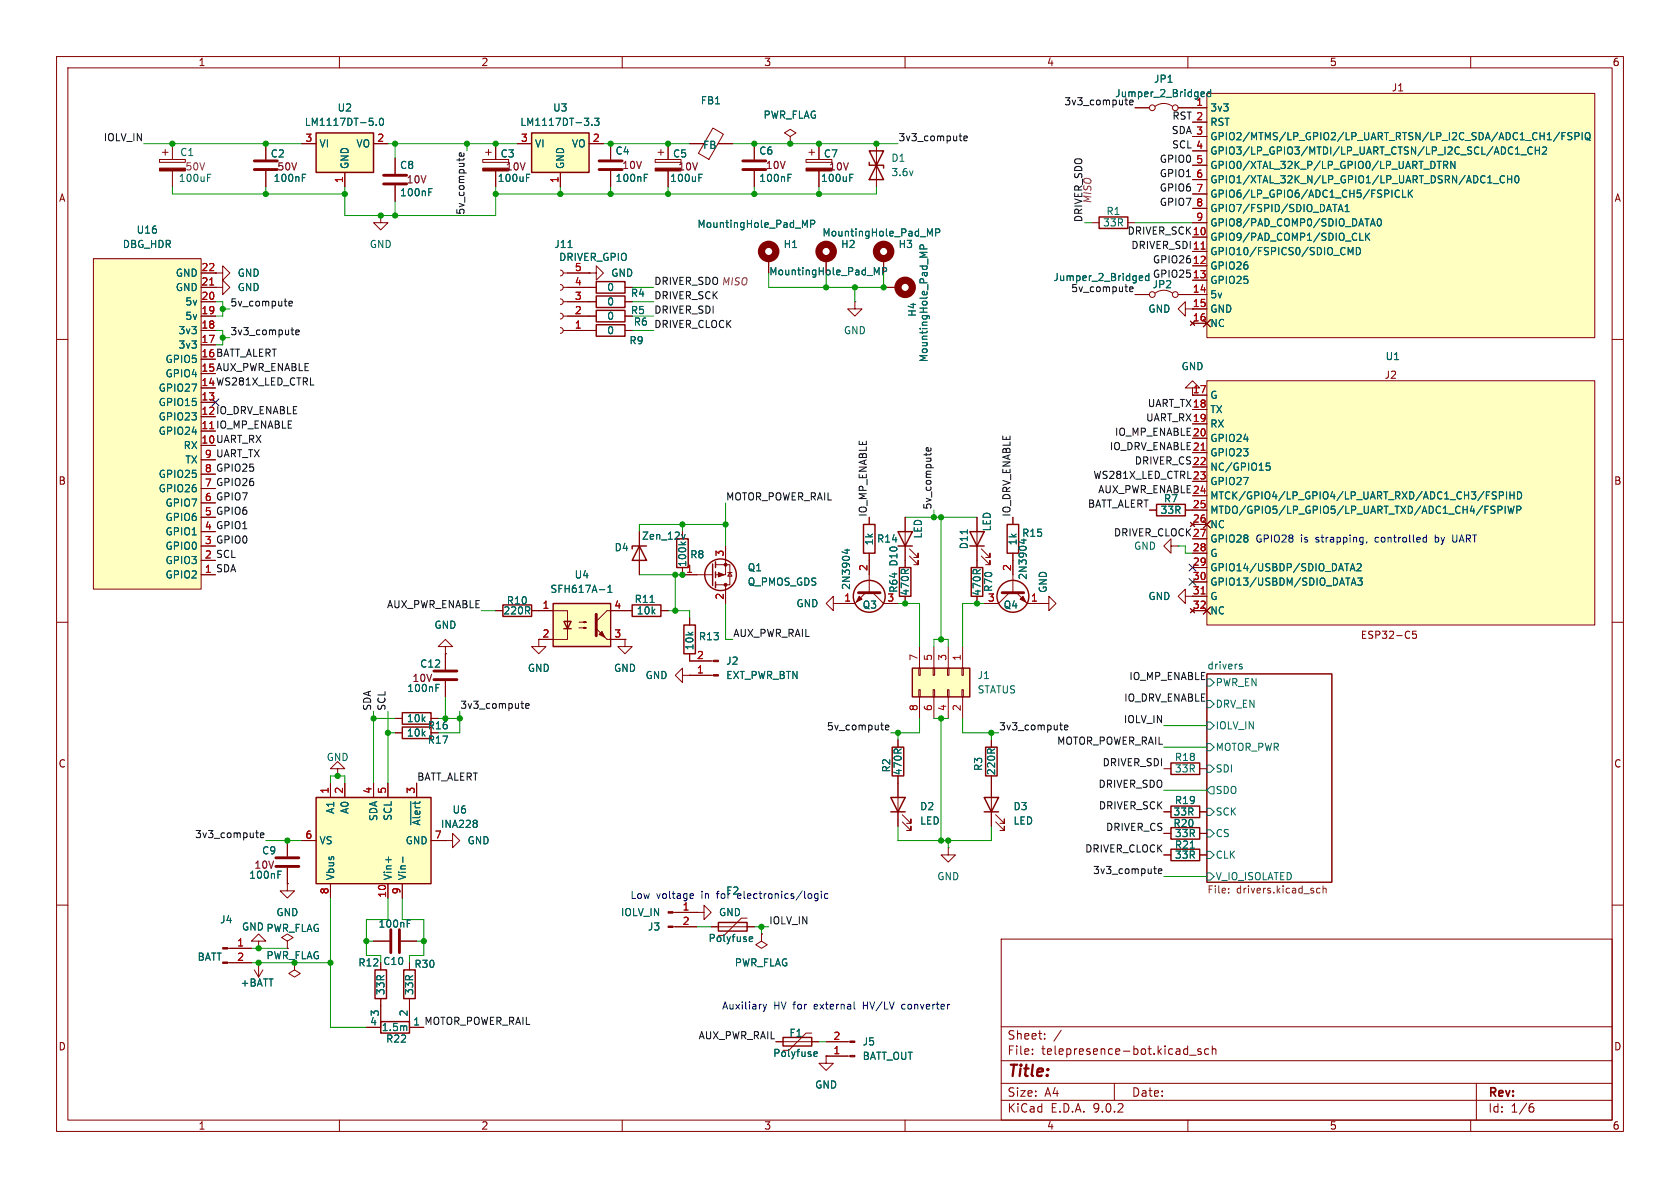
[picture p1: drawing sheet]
<svg xmlns="http://www.w3.org/2000/svg" width="297mm" height="210mm" viewBox="0 0 297 210" stroke-linecap="round" stroke-linejoin="round" font-family="sans-serif">
<g fill="none" stroke="#840000" stroke-width=".18">
<path d="M10 10h277v190h-277zM12 12h273v186h-273zM60 10v2M110 10v2M160 10v2M210 10v2M260 10v2M10 60h2M285 60h2M10 110h2M120.6 119.4v-1.3l-1.2 1.3 1.2 1.3v-1.3h1.3M121.9 119.4h.1"/>
<path d="M121.9 109.2v1.3M121.9 115.6v1.2M213.4 119.1h22.1v36.9h-22.1zM285 110h2M158.7 130.8v1.3M158.7 137.2v8.9M205.7 135.9h1.3M212.1 135.9h1.3M78.7 148.6h1.3v-1.3l1.3 1.3-1.3 1.3v-1.3M78.7 148.6h.1M159.5 145.3l1.5 1.5v-.7v.7h-.7M159.5 144l1.5 1.5v-.7v.7h-.7"/>
<path d="M205.7 147.3h1.3M205.7 143.5h1.3M205.7 151.1h1.3M212.1 147.3h1.3M212.1 143.5h1.3M212.1 151.1h1.3M10 160h2M119 163.8h4.2M119 161.3h4.2M123.2 161.3h1.3v-1.3l1.2 1.3-1.2 1.3v-1.3M123.2 161.3h.1M125.7 163.8h7.6"/>
<path d="M132.1 162.3h-1l-3.1 3.1h-1M134.6 165.1v1.3l1 .6-1 .6-1-.6 1-.6M134.6 165.1h.1M177 166h108v32h-108zM285 160h2M60 198v2M110 198v2M137.2 184.2h7.6M143.5 182.6h-1l-3.1 3.1h-1M160 198v2M177 194.5h108M177 191.5h108"/>
<path d="M177 187.5h108M177 181.5h108M182.5 186.3v.1M182.5 185.5v.1M184.7 183.6v.1M184.7 182.8v.1M187.6 182.1l-1.3 2M197 191.5v3M210 198v2M210.3 186.5h1.2M212.3 185.5l-.3-.1-.3 .2 .1 .2 .5 .2v.3h-.6M213.7 185.5l-.5-.1-.2 .3v.4l.1 .2h.6"/>
<path d="M214.3 185.5l.2-.1 .4 .1 .1 .9M214.3 184.9v1.5M260 198v2M261 191.5v6.5M270.6 195.7h.4l.2 .3-.1 .5-.5 .1M271 195.1l-.4 .1"/>
</g>
<g fill="none" stroke="#006464" stroke-width=".18">
<path d="M219.1 117.8l.5 .2v.2l-.4 .1M219.1 117.5h.5M213.4 123.8h.6l.6 .7-.6 .6h-.6zM213.4 120h.6l.6 .7-.6 .6h-.6zM213.4 131.4h.6l.6 .7-.6 .6h-.6zM213.4 127.6h.6l.6 .7-.6 .6h-.6zM213.4 135.3h.6l.6 .6-.6 .6h-.6zM214 139.1h.6v1.2h-.6l-.6-.6zM210.4 149.9h.8M213.4 146.7h.6l.6 .6-.6 .7h-.6zM213.4 142.9h.6l.6 .6-.6 .6h-.6zM213.4 150.5h.6l.6 .6-.6 .7h-.6z"/>
<path d="M213.4 154.3h.6l.6 .6-.6 .7h-.6zM132.5 166.3l.1 .1h.4M132.5 165.8l.1-.2h.3l.2 .2v.1l-.6 .1M143.9 186.6l.2 .2 .3-.1M143.9 186.1l.2-.2h.2l.2 .2v.1l-.6 .1"/>
</g>
<path d="M217.2 157.7v.2M217.2 157.1v.1M233.4 157.1l-.4-.1-.2 .3 .1 .5h.5M233.9 157.1l.2-.1 .3 .1v.8M233.9 156.6v1.3" fill="none" stroke="#725600" stroke-width=".18"/>
<path d="M120.9 110.5h2v5.1h-2zM157.7 132.1h2.1v5.1h-2.1zM207 134.9h5.1v2h-5.1zM157.5 141h2.5l-1.3 2.5zM157.5 143.5h2.5M207 146.3h5.1v2h-5.1zM207 142.5h5.1v2h-5.1zM207 150.1h5.1v2h-5.1zM127 163.1h5.1v1.5h-5.1zM138.4 183.4h5.1v1.5h-5.1z" fill="none" stroke="#840000" stroke-width=".25"/>
<g fill="#840000" stroke="#840000" stroke-width=".18">
<path d="M118.1 161.2h.9v.2h-.9z"/>
<path d="M118.1 163.7h.9v.3h-.9z"/>
</g>
<path d="M16.5 45.7h19.1v58.4h-19.1z" fill="#ffffc2"/>
<g fill="none" stroke="#840000" stroke-width=".18">
<path d="M16.5 45.7h19.1v58.4h-19.1zM35.6 48.3h2.5M35.6 50.8h2.5M35.6 53.3h2.5M35.6 55.9h2.5M35.6 58.4h2.5M35.6 61h2.5M35.6 71.1h2.5M35.6 81.3h2.5M35.6 83.8h2.5M35.6 86.4h2.5M35.6 88.9h2.5"/>
<path d="M35.6 91.4h2.5M35.6 96.5h2.5M203.2 90.2h1.3M207 96.5v-1.2l-1.3 1.2 1.3 1.3v-1.3h1.3M208.3 96.5h.1M209.5 90.2h1.3M35.6 101.6h2.5M95.2 113v1.3h1.3l-1.3 1.3-1.2-1.3h1.2M110.5 113v1.3h1.3l-1.3 1.3-1.3-1.3h1.3M110.5 113h.1M110.5 108h1.3M116.8 108h1.3"/>
<path d="M209.5 105.4v-1.3l-1.2 1.3 1.2 1.3v-1.3h1.3M69.8 127h1.3M69.8 129.5h1.3M76.2 127h1.3"/>
</g>
<path d="M37.1 50.4h.7" fill="none" stroke="#a90000" stroke-width=".18"/>
<path d="M204.5 89.2h5v2h-5zM111.8 106.9h5v2.1h-5zM71.1 126h5.1v2h-5.1zM71.1 128.5h5.1v2.1h-5.1z" fill="none" stroke="#840000" stroke-width=".25"/>
<path d="M114.9 106.5h.7" fill="none" stroke="#006464" stroke-width=".18"/>
<path d="M97.8 106.7h10.1v7.6h-10.1z" fill="#ffffc2"/>
<path d="M153.7 26.7h2.5l-2.5 5.1h2.5zM153.7 28.7v.5h2.5v.5M88.9 106.9h5.1v2.1h-5.1zM97.8 106.7h10.1v7.6h-10.1zM99.7 109.9h1.3l-.7 1.2zM99.7 111.1h1.3" fill="none" stroke="#840000" stroke-width=".25"/>
<g fill="none" stroke="#840000" stroke-width=".18">
<path d="M28.2 28.2h4.6v.5h-4.6zM28.7 26.9h1M29.2 26.4v1M30.5 25.4v2.8M30.5 30.2v2.8M47 25.4v2.8M47 30.2v2.8M67.3 38.1v1.3h1.3l-1.3 1.2-1.3-1.2h1.3M67.3 38.1h.1M121.9 25.4h2.6M126 22.6l1.9 1.1-2.6 4.5-1.8-1.1zM127 25.4h2.5"/>
<path d="M133.3 25.4v2.8M133.3 30.2v2.8M139.7 24.1l1-.6-1-.6-1 .6 1 .6v1.3M139.7 25.4h.1M142.5 28.2h4.6v.5h-4.6zM143 26.9h1M143.5 26.4v1M144.8 25.4v2.8M144.8 30.2v2.8M154.9 25.4v7.6M38.1 50.8h1.3v-1.3l1.2 1.3-1.2 1.3v-1.3M38.1 50.8h.1"/>
<path d="M38.1 48.3h1.3v-1.3l1.2 1.3-1.2 1.2v-1.2M38.1 48.3h.1M78.7 114.3h1.3l-1.3-1.3-1.2 1.3h1.2v1.3M78.7 115.6h.1M78.7 115.6v2.8M87.6 108h1.3M94 108h6.3v3.8v-1.9M100.3 111.1v1.9h-5.1M102.4 110h1.2l-.3 .1v-.2l.3 .1M102.4 111h1.2l-.3 .1v-.2l.3 .1M107.3 113h3.2M110.5 108h-3.2l-1.9 1.9"/>
<path d="M78.7 120.4v2.8"/>
</g>
<path d="M45 28.4h4M45 30h4M131.3 28.4h4.1M131.3 30h4.1M76.7 118.6h4.1M105.4 108.6v3.8M76.7 120.1h4.1" fill="none" stroke="#840000" stroke-width=".51"/>
<g fill="#840000" stroke="#840000" stroke-width=".18">
<path d="M105.9 112.1l.5-.5 .5 1z"/>
<path d="M105.4 111.1l1.9 1.9z"/>
<path d="M142.5 29.7h4.6v.5h-4.6z"/>
<path d="M28.2 29.7h4.6v.5h-4.6z"/>
</g>
<g fill="none" stroke="#006464" stroke-width=".18">
<path d="M36.7 31.4h.4M36.7 30.8h.6M53.5 31.4h.4M53.5 30.8h.6M139.3 31.4h.4M139.3 30.8h.6M150.2 31.4h.4M150.2 30.8h.6M106 104.2h.9M107.5 104.7h.7M107.5 103.8l.3-.4v1.3M77.1 121.6h.4"/>
<path d="M77.1 121h.6"/>
</g>
<path d="M55.9 23.5h10.1v7h-10.1z" fill="#ffffc2"/>
<g fill="none" stroke="#840000" stroke-width=".25">
<path d="M55.9 23.5h10.1v7h-10.1zM105.4 52.3h5.1v2.1h-5.1zM105.4 49.8h5.1v2h-5.1zM105.4 57.4h5.1v2h-5.1zM105.4 54.9h5.1v2h-5.1zM113 96.5l1.3 2.6h-2.5zM114.3 96.5h-2.5v.5M119.6 95.3h2.1v5h-2.1zM126 99.7v3.8M126.5 99.3v1M152.7 92.7h2v5.1h-2zM158.7 94h2.6l-1.3 2.5z"/>
<path d="M158.7 96.5h2.6M171.4 94h2.6l-1.3 2.5zM171.4 96.5h2.6M178.1 92.7h2v5.1h-2zM126.5 101.1v1M126.5 102.9v1M159 100.3h2v5.1h-2zM171.7 100.3h2v5.1h-2zM66.3 171.5h2v5h-2zM71.4 171.5h2v5h-2zM67.3 180.6h5.1v2h-5.1z"/>
<circle cx="127.4" cy="101.6" r="2.79"/>
<circle cx="153.7" cy="105.4" r="2.82"/>
<circle cx="179.1" cy="105.4" r="2.82"/>
</g>
<g fill="none" stroke="#840000" stroke-width=".18">
<path d="M53.3 25.4h2.6M61 30.5v2.5M66 25.4h2.6M107.9 25.4v2.8M107.9 30.2v2.8M115.8 28.2h4.6v.5h-4.6zM116.3 26.9h1M116.8 26.4v1M118.1 25.4v2.8M118.1 30.2v2.8M99.1 57.9l.3 .2 .2 .3-.2 .4-.3 .1M99.1 55.4l.3 .1 .2 .4-.2 .3-.3 .2"/>
<path d="M99.1 52.8l.3 .2 .2 .3-.2 .4-.3 .1M99.1 50.3l.3 .1 .2 .4-.2 .4-.3 .1M99.1 47.8l.3 .1 .2 .4-.2 .3-.3 .2M99.6 58.4h5.8M99.6 55.9h5.8M99.6 53.3h5.8M99.6 50.8h5.8M99.6 48.3h4.5M104.1 48.3h1.3v-1.3l1.3 1.3-1.3 1.2v-1.2M104.1 48.3h.1M110.5 58.4h1.3M110.5 55.9h1.3"/>
<path d="M110.5 53.3h1.3M110.5 50.8h1.3M135.9 45.7v2.6M146 45.7v2.6M151.1 53.3v1.3h1.3l-1.3 1.3-1.2-1.3h1.2M151.1 53.3h.1M156.2 50.8h2.5M156.2 45.7v2.6M113 94v7.6M126.5 99.8h2.5v3.6h-2.5M128.3 96.5v5.1h-1.8M153.7 91.4v1.3"/>
<path d="M153.7 97.8v7M160 91.4v8.9M160.8 98.3l1.5 1.5v-.7v.7h-.8M160.8 97l1.5 1.6v-.8v.8h-.8M172.7 91.4v8.9M173.5 98.3l1.5 1.5v-.7v.7h-.8M173.5 97l1.5 1.6v-.8v.8h-.8M179.1 91.4v1.3M179.1 97.8v7M120.6 100.3v1.3h5.4M128.3 103.4v3.3M128.7 101.2h.7"/>
<path d="M129 101.2l.4 .7h-.7zM153 104.8l-1.9 1.9h-2.5M154.3 104.8l1.9 1.9h2.5M160 105.4v1.3M172.7 105.4v1.3M178.4 104.8l-1.9 1.9h-2.5M179.7 104.8l1.9 1.9h2.5M184.1 106.7h1.3v-1.3l1.3 1.3-1.3 1.3v-1.3M184.1 106.7h.1M59.7 135.9h1.3l-1.3-1.3-1.3 1.3h1.3v1.3M59.7 137.2h.1M50.8 156.2v1.3h1.3l-1.3 1.3-1.3-1.3h1.3"/>
<path d="M50.8 156.2h.1M50.8 148.6v2.8M50.8 153.4v2.8M40.2 167.6h4.2M40.2 170.2h4.2M45 171.5l.7 1.2M45.7 166.4h1.3l-1.3-1.3-1.3 1.3h1.3v1.2M45.7 167.6h.1M45.7 170.2h.1M45.7 170.2v2.5M46.5 171.5l-.8 1.2M66 166.4h2.8"/>
<path d="M67.3 176.5v5.1h-2.5M70.9 166.4h2.8M72.4 170.2v1.3M72.4 176.5v5.1h2.5M146 186.7v1.3h1.3l-1.3 1.2-1.2-1.2h1.2M146 186.7h.1"/>
</g>
<g fill="none" stroke="#006464" stroke-width=".18">
<path d="M66.5 22v.2M67.2 21l.2-.1a.68 .68 0 0 1 .4 .6 .68 .68 0 0 1-.4 .7 .84 .84 0 0 1-.2-1.2zM113.9 31.4h.4M113.9 30.8h.6M123.6 31.4h.4M123.6 30.8h.6M142.3 39.8l.4-.9v1.3M143.3 39.6l.6-.1 .1-.1v-.3l-.7-.2v1.3M100.4 43.8h.7M155 48.2l.4-.9v1.3M156 48l.6-.1 .1-.2v-.3l-.7-.1v1.3M163.3 44l-.1-.6-.1-.1h-.3l-.2 .7h1.3"/>
<path d="M163.9 44.6h-1.3l.9 .4M164.4 41.4l.4-.9v1.2M165.4 41.1h.6l.1-.2v-.3l-.7-.1v1.2M121.1 94.5l-.3 .8M121.2 95.8l-.5 .4M149.3 97.2h.9M149.8 97.1v.8l-.9-.3M171 93.6v.8M181 95.3v.8l-.9-.3M49.1 154.6h.5M49.1 154h.6M72 163.2h.4"/>
<path d="M72 162.6h.6M71.7 181.3l.2 .2v.7"/>
</g>
<g fill="none" stroke="#840000" stroke-width="1.3">
<circle cx="135.9" cy="44.4" r="1.27"/>
<circle cx="146" cy="44.4" r="1.27"/>
<circle cx="156.2" cy="44.4" r="1.27"/>
<circle cx="160" cy="50.8" r="1.27"/>
</g>
<path d="M105.9 28.4h4.1M105.9 30h4.1M151.8 104.8h3.8M177.2 104.8h3.8M48.8 151.6h4M48.8 153.2h4M69.1 164.3v4.1M70.6 164.3v4.1" fill="none" stroke="#840000" stroke-width=".51"/>
<g fill="#840000" stroke="#840000" stroke-width=".18">
<path d="M151.9 105.4l.5 .5-1 .5z"/>
<path d="M115.8 29.7h4.6v.5h-4.6z"/>
<path d="M127 101.2l1 .4-1 .4z"/>
<path d="M39.4 167.5h.8v.3h-.8z"/>
<path d="M39.4 170.1h.8v.2h-.8z"/>
<path d="M180.3 105.9l.5-.5 .6 1z"/>
<circle cx="128.3" cy="103.4" r=".25"/>
<circle cx="128.3" cy="99.8" r=".25"/>
</g>
<path d="M55.9 141h20.3v15.2h-20.3z" fill="#ffffc2"/>
<path d="M55.9 141h20.3v15.2h-20.3z" fill="none" stroke="#840000" stroke-width=".25"/>
<g fill="none" stroke="#840000" stroke-width=".18">
<path d="M69.8 27.9v2.8M69.8 32.8v2.8M85.3 28.2h4.6v.5h-4.6zM85.9 26.9h1M86.4 26.4v1M87.6 25.4v2.8M87.6 30.2v2.8M121.9 119.4h4.2M121.9 116.8h4.2M147.3 106.7v-1.3l-1.3 1.3 1.3 1.3v-1.3h1.3M148.6 106.7h.1M58.4 138.4v2.6"/>
<path d="M61 138.4v2.6M66 138.4v2.6M68.6 138.4v2.6M73.7 138.4v2.6M53.3 148.6h2.6M58.4 156.2v2.6M68.6 156.2v2.6M71.1 156.2v2.6M76.2 148.6h2.5M50.8 166.4l1-.7-1-.6-1 .6 1 .7v1.2M50.8 167.6h.1M52.1 170.2v1.3l1 .6-1 .6-1-.6 1-.6"/>
</g>
<path d="M75.8 34h.4M75.8 33.3h.6M93.1 31.4h.4M93.1 30.8h.6M68.7 151.5v1M71.2 151.5v1M72.6 141.7v4.1M84.2 145.1l.2 .1-.2 .3M84.2 145.6l.2 .2-.2 .4" fill="none" stroke="#006464" stroke-width=".18"/>
<g fill="#840000" stroke="#840000" stroke-width=".18">
<path d="M126.1 119.3h.9v.2h-.9z"/>
<path d="M126.1 116.7h.9v.3h-.9z"/>
<path d="M85.3 29.7h4.6v.5h-4.6z"/>
</g>
<path d="M67.8 31h4.1M67.8 32.5h4.1" fill="none" stroke="#840000" stroke-width=".51"/>
<path d="M94 23.5h10.1v7h-10.1z" fill="#ffffc2"/>
<path d="M94 23.5h10.1v7h-10.1z" fill="none" stroke="#840000" stroke-width=".25"/>
<path d="M91.4 25.4h2.6M99.1 30.5v2.5M104.1 25.4h2.6" fill="none" stroke="#840000" stroke-width=".18"/>
<path d="M104.6 22v.2M105.1 20.9h.8l-.4 .5 .3 .1v.5l-.1 .2-.6-.2" fill="none" stroke="#006464" stroke-width=".18"/>
<path d="M161.3 118.1h10.1v5.1h-10.1z" fill="#ffffc2"/>
<path d="M194.3 38.4h5.1v2h-5.1zM161.3 118.1h10.1v5.1h-10.1zM174.2 132.1h2.1v5.1h-2.1zM174 141h2.5l-1.2 2.5zM174 143.5h2.5" fill="none" stroke="#840000" stroke-width=".25"/>
<g fill="none" stroke="#840000" stroke-width=".18">
<path d="M200.7 19.1h2.5M204.2 18.8a2.54 2.54 0 0 1 3.1 0M208.3 19.1h2.5M193 39.4h1.3M199.4 39.4h1.3M200.7 52.1h2.5M204.2 51.8a2.54 2.54 0 0 1 3.1 0M208.3 52.1h2.5M209.5 54.6v-1.3l-1.2 1.3 1.2 1.3v-1.3h1.3M210.8 68.6h1.3l-1.3-1.3-1.3 1.3h1.3v1.3M162.4 118.1h.3v1.3h-.3zM162.6 114.3v3.8"/>
<path d="M165 118.1h.2v1.3h-.2zM165.1 114.3v3.8M167.5 118.1h.3v1.3h-.3zM167.6 114.3v3.8M170.1 118.1h.2v1.3h-.2zM170.2 114.3v3.8M162.4 121.9h.3v1.3h-.3zM162.6 123.2v3.8M165 121.9h.2v1.3h-.2zM165.1 123.2v3.8M167.5 121.9h.3v1.3h-.3zM167.6 123.2v3.8"/>
<path d="M170.1 121.9h.2v1.3h-.2zM170.2 123.2v3.8M175.3 130.8v1.3M175.3 137.2v8.9M176 145.3l1.5 1.5v-.7v.7h-.7M176 144l1.5 1.5v-.7v.7h-.7"/>
<circle cx="203.7" cy="19.1" r=".51"/>
<circle cx="207.8" cy="19.1" r=".51"/>
<circle cx="203.7" cy="52.1" r=".51"/>
<circle cx="207.8" cy="52.1" r=".51"/>
</g>
<path d="M212.4 16.3l.4-.1 .1 .3-.6 .2M212.9 17l-.4 .1M214 16.3l-.3-.1-.3 .3 .1 .5h.5M214 15.8v1.3M201.5 49.5h.5M201.5 48.8h.3l.2 .3-.6 .1M203.1 48.8h-.4l-.2 .2 .1 .5h.5M203.1 48.3v1.3" fill="none" stroke="#006464" stroke-width=".18"/>
<g fill="#ffffc2">
<path d="M213.4 16.5h68.5v43.2h-68.5z"/>
<path d="M213.4 67.3h68.5v43.2h-68.5z"/>
</g>
<g fill="none" stroke="#840000" stroke-width=".18">
<path d="M200.7 19.1h2.5M208.3 19.1h5.1M213.4 16.5h68.5v43.2h-68.5zM47 25.4v2.8M47 30.2v2.8M53.3 25.4h2.6M61 30.5v2.5M66 25.4h2.6M69.8 27.9v2.8M69.8 32.8v2.8M87.6 25.4v2.8M87.6 30.2v2.8"/>
<path d="M91.4 25.4h2.6M99.1 30.5v2.5M104.1 25.4h2.6M107.9 25.4v2.8M107.9 30.2v2.8M118.1 25.4v2.8M118.1 30.2v2.8M121.9 25.4h2.6M127 25.4h2.5M133.3 25.4v2.8M133.3 30.2v2.8M139.7 25.4h.1"/>
<path d="M144.8 25.4v2.8M144.8 30.2v2.8M210.8 21.6h2.6M210.8 24.1h2.6M210.8 26.7h2.6M210.8 29.2h2.6M210.8 31.8h2.6M210.8 34.3h2.6M210.8 36.8h2.6M210.8 39.4h2.6M35.6 50.8h2.5M35.6 55.9h2.5"/>
<path d="M35.6 58.4h2.5M35.6 53.3h2.5M35.6 48.3h2.5M38.1 48.3h.1M38.1 50.8h.1M100.3 50.8h5.1M100.3 55.9h5.1M100.3 58.4h5.1M100.3 53.3h5.1M100.3 48.3h3.8M104.1 48.3h.1M110.5 50.8h1.3"/>
<path d="M110.5 55.9h1.3M110.5 58.4h1.3M110.5 53.3h1.3M135.9 45.7v2.6M146 45.7v2.6M156.2 45.7v2.6M156.2 50.8h2.5M200.7 52.1h2.5M208.3 52.1h5.1M210.8 41.9h2.6M210.8 44.5h2.6M210.8 47h2.6"/>
<path d="M210.8 49.5h2.6M210.8 54.6h2.6M210.8 57.2h2.6M212.7 56.5l1.3 1.3M214 56.5l-1.3 1.3M35.6 61h2.5M35.6 71.1h2.5M210.8 69.9h2.6M210.8 72.4h2.6M210.8 74.9h2.6M210.8 77.5h2.6M213.4 67.3h68.5v43.2h-68.5z"/>
<path d="M35.6 81.3h2.5M35.6 83.8h2.5M35.6 86.4h2.5M35.6 88.9h2.5M35.6 91.4h2.5M35.6 96.5h2.5M113 94v2.5M113 99.1v2.5M128.3 96.5v2.6M153.7 91.4v1.3M153.7 97.8v3.8M160 91.4v2.6"/>
<path d="M160 96.5v3.8M172.7 91.4v2.6M172.7 96.5v3.8M179.1 91.4v1.3M179.1 97.8v3.8M203.2 90.2h1.3M209.5 90.2h3.9M210.8 80h2.6M210.8 82.6h2.6M210.8 85.1h2.6M210.8 87.6h2.6M210.8 92.7h2.6"/>
<path d="M210.8 95.3h2.6M210.8 97.8h2.6M212.7 92.1l1.3 1.2M214 92.1l-1.3 1.2M35.6 101.6h2.5M78.7 115.6h.1M78.7 115.6v2.8M87.6 108h1.3M94 108h3.8M95.2 113h2.6M107.9 108h3.9M107.9 113h2.6"/>
<path d="M110.5 113h.1M116.8 108h1.3M120.6 100.3v1.3h2.6M121.9 119.4h.1M121.9 119.4h3.8M121.9 115.6v1.2h3.8M121.9 109.2v1.3M128.3 104.1v2.6M148.6 106.7h.1M148.6 106.7h2.5M156.2 106.7h2.5M160 105.4v1.3"/>
<path d="M172.7 105.4v1.3M174 106.7h2.5M181.6 106.7h2.5M184.1 106.7h.1M210.8 100.3h2.6M210.8 102.9h2.6M210.8 105.4h2.6M210.8 108h2.6M212.7 107.3l1.3 1.3M214 107.3l-1.3 1.3M248.7 111.6h.3l.2 .1M249.2 112.7l-.2 .1h-.3"/>
<path d="M250.4 111.6h-.6l-.1 .6 .2-.1h.4l.1 .2v.4l-.2 .1-.5-.1M58.4 138.4v2.6M61 138.4v2.6M66 138.4v2.6M68.6 138.4v2.6M69.8 129.5h1.3M69.8 127h1.3M73.7 138.4v2.6M76.2 127h1.3M78.7 120.4v2.8M158.7 130.8v1.3M158.7 137.2v3.8"/>
<path d="M175.3 130.8v1.3M175.3 137.2v3.8M50.8 156.2h.1M50.8 148.6v2.8M50.8 153.4v2.8M53.3 148.6h2.6M58.4 156.2v2.6M68.6 156.2v2.6M71.1 156.2v2.6M76.2 148.6h2.5M78.7 148.6h.1M158.7 143.5v2.6"/>
<path d="M167.6 149.9v1.2h1.3l-1.3 1.3-1.2-1.3h1.2M167.6 149.9h.1M175.3 143.5v2.6M205.7 147.3h1.3M205.7 143.5h1.3M205.7 151.1h1.3M212.1 147.3h1.3M212.1 143.5h1.3M212.1 151.1h1.3M40.6 167.6h3.8M40.6 170.2h3.8M45.7 170.2h.1"/>
<path d="M45.7 167.6h.1M50.8 167.6h.1M66 166.4h2.8M67.3 176.5v3.8M70.9 166.4h2.8M72.4 170.2v1.3M72.4 176.5v3.8M119.4 161.3h3.8M119.4 163.8h3.8M123.2 161.3h.1M125.7 163.8h1.3M132.1 163.8h1.2"/>
<path d="M134.6 165.1h.1M64.8 181.6h2.5M72.4 181.6h2.5M137.2 184.2h1.2M143.5 184.2h1.3M146 186.7h.1M146 186.7h4.3M146 184.2h4.3"/>
</g>
<g fill="none" stroke="#006464" stroke-width=".18">
<path d="M212.4 16.3l.4-.1 .1 .3-.6 .2M212.9 17l-.4 .1M214 16.3l-.3-.1-.3 .3 .1 .5h.5M214 15.8v1.3M53.5 31.4h.4M53.5 30.8h.6M66.5 22v.2M67.2 21l.2-.1a.68 .68 0 0 1 .4 .6 .68 .68 0 0 1-.4 .7 .84 .84 0 0 1-.2-1.2zM75.8 34h.4M75.8 33.3h.6M93.1 31.4h.4M93.1 30.8h.6"/>
<path d="M104.6 22v.2M105.1 20.9h.8l-.4 .5 .3 .1v.5l-.1 .2-.6-.2M113.9 31.4h.4M113.9 30.8h.6M123.6 31.4h.4M123.6 30.8h.6M139.3 31.4h.4M139.3 30.8h.6M142.3 39.8l.4-.9v1.3M143.3 39.6l.6-.1 .1-.1v-.3l-.7-.2v1.3M150.2 31.4h.4M150.2 30.8h.6"/>
<path d="M236.6 37.4l.4-1.3 .4 1.3M236.7 37h.6M237.8 37.4h.7M237.8 36.5l.4-.4v1.3M242.4 39.6h.6M242.7 38.7l.4 1.2M243.6 38.8l.2-.1a.68 .68 0 0 1 .4 .6 .68 .68 0 0 1-.4 .6l-.2-.1-.1-.3zM247.4 33.7a.6 .6 0 0 0-.8 .4 .6 .6 0 0 0 .6 .8l.2-.2M248 33.6v1.3h.6M249 33.6v1.3M249.2 34.1l.5 .8M249.7 33.6l-.7 .7"/>
<path d="M254.1 28.5h.7M254.4 28.5v1.3M255.2 29.2l.6-.1 .1-.2v-.3l-.7-.1v1.3M255.5 29.2l.4 .6M257.2 28.5v1.3l-.7-1.3v1.3M264 32.5h.9M266 31.2a.6 .6 0 0 0-.9 .4 .6 .6 0 0 0 .6 .7l.3-.1M266.5 31.1v1.2M266.5 31.7h.7M267.2 31.1v1.2M267.9 27.2h.7M268 31.1h.1a.68 .68 0 0 1 .4 .6 .68 .68 0 0 1-.4 .6 .84 .84 0 0 1-.1-1.2z"/>
<path d="M268.9 27.4h.9M270.9 26.1a.6 .6 0 0 0-.9 .4 .6 .6 0 0 0 .6 .7l.3-.1M271.4 26v1.2M271.4 26.6h.7M272.1 26v1.2M272.7 26.1l.5-.1 .2 .3-.8 .9h.8M275.7 23.4l-1.1 1.6M276.1 24h.5M276.7 23.4h-.6v1.3M277.9 23.5l-.5-.1-.2 .2v.3l.6 .3 .1 .3-.3 .2-.4-.1M278.4 24.1l.6-.1 .2-.1-.1-.3-.7-.2v1.3M279.7 23.4v1.3"/>
<path d="M280.4 23.5l.2-.1a.43 .43 0 0 1 .5 .5v.4a.42 .42 0 0 1-.4 .4 .42 .42 0 0 1-.4-.4v-.4zM280.5 24.4l.7 .4M100.4 43.8h.7M155 48.2l.4-.9v1.3M156 48l.6-.1 .1-.2v-.3l-.7-.1v1.3M163.3 44l-.1-.6-.1-.1h-.3l-.2 .7h1.3M163.9 44.6h-1.3l.9 .4M164.4 41.4l.4-.9v1.2M165.4 41.1h.6l.1-.2v-.3l-.7-.1v1.2M201.5 49.5h.5M201.5 48.8h.3l.2 .3-.6 .1M203.1 48.8h-.4l-.2 .2 .1 .5h.5"/>
<path d="M203.1 48.3v1.3M238.3 43.8l.5 .9 .4-.9v1.2M239.8 43.8a.64 .64 0 0 1 .7 .6 .64 .64 0 0 1-.7 .6zM240.4 42.5h.6M241.4 41.2v1.3M241.6 41.8l.6 .7M242.2 41.2l-.8 .7M121.1 94.5l-.3 .8M121.2 95.8l-.5 .4M149.3 97.2h.9M149.8 97.1v.8l-.9-.3M171 93.6v.8"/>
<path d="M181 95.3v.8l-.9-.3M224.5 81.9h-.6l-.1 .6 .2-.2 .4 .1 .2 .2-.1 .4-.2 .1-.5-.1M239.9 99.8l.5-.2 .2 .4-.7 .9h.7M264 87.5l.4 .2 .1 .3-.2 .2h-.3M264 86.9l.5 .1M264.8 90.1h.6l.2-.2-.1-.3-.7-.1v1.2M265.1 87.6l.6-.1 .1-.1-.1-.3-.6-.2v1.3M266.1 89.5v1.2M266.3 86.9v1.3M266.6 89.5l.3 1.2 .2-.9 .3 .9 .3-1.2M266.9 86.9v1.3M266.9 87.5h.8"/>
<path d="M267.7 86.9v1.3M268.2 90.1h.6l.1-.2-.1-.3-.6-.1v1.2M268.3 86.9a.64 .64 0 0 1 .7 .7 .64 .64 0 0 1-.7 .6zM106 104.2h.9M107.5 104.7h.7M107.5 103.8l.3-.4v1.3M114.9 106.5h.7M238.7 100.9l.4-1.3 .4 1.3M238.8 100.5h.6M238.9 103.4l.4-1.2 .4 1.2M239 103.1h.6M240 102.2h.8l-.4 .5 .4 .1v.5l-.2 .1-.6-.1"/>
<path d="M77.1 121.6h.4M77.1 121h.6M49.1 154.6h.5M49.1 154h.6M68.7 151.5v1M71.2 151.5v1M72.6 141.7v4.1M84.2 145.1l.2 .1-.2 .3M84.2 145.6l.2 .2-.2 .4M210.4 149.9h.8M72 163.2h.4M72 162.6h.6"/>
<path d="M132.5 166.3l.1 .1h.4M132.5 165.8l.1-.2h.3l.2 .2v.1l-.6 .1M71.7 181.3l.2 .2v.7M143.9 186.6l.2 .2 .3-.1M143.9 186.1l.2-.2h.2l.2 .2v.1l-.6 .1"/>
</g>
<path d="M37.1 50.4h.7M212.3 44h.8M212.3 79.6h.8M212.3 105h.8" fill="none" stroke="#a90000" stroke-width=".18"/>
<g fill="#840000" stroke="#840000" stroke-width=".18">
<path d="M150.3 186.6h.8v.2h-.8z"/>
<path d="M150.3 184h.8v.3h-.8z"/>
</g>
<g fill="none" stroke="#0f0f0f" stroke-width=".18">
<path d="M199.1 18.5h.3M199.7 18.4l.2 .1h.4M82 27.1v.3l-.1 .2h-.6v-.5l.2-.1 .1 .6M169.6 24h.4M169.8 24.8l.2 .1M170.4 24.5l.6-.2-.1-.2-.3-.1-.2 .2 .1 .6h.4M51.1 53.7l.6-.1-.1-.3h-.3l-.2 .1v.6h.5M51.4 58.3h.5M51.7 59.1l.2 .1M52.3 58.8l.6-.2-.1-.2-.3-.1-.2 .2 .1 .6h.4M199.7 50.9l.1 .6h.5M200.3 50.9v.1l-.6 .1"/>
<path d="M164.5 79.2l.1 .3-.2 .2h-.6v-.5l.2-.1 .2 .6M92.1 124.4h.5M92.3 125.2h.3M92.9 124.8l.6-.1v-.3h-.4l-.2 .2 .1 .6h.5M156.5 128.6l.6-.1v-.3h-.4l-.2 .2 .1 .6h.5M187.3 128.2h.5M187.6 129h.2M188.2 128.6l.6-.1-.1-.3h-.3l-.2 .2v.6h.5M45.2 147.2h.5M45.4 148l.3 .1M46 147.7l.6-.2v-.2l-.4-.1-.2 .2 .1 .6h.5M203.9 153.6h.5"/>
<path d="M204.2 154.4h.2M204.8 154l.6-.1-.1-.3h-.3l-.2 .2 .1 .6h.4"/>
</g>
<g fill="none" stroke="#009600" stroke-width=".18">
<path d="M25.4 25.4h27.9M30.5 33v1.3h30.5M47 33v1.3M61 33v5.1h26.6v-5.1M68.6 25.4h22.8M69.8 25.4v2.5M69.8 35.6v2.5M82.5 25.4v1.3M99.1 33v1.3M106.7 25.4h15.2M107.9 33v1.3M118.1 33v1.3"/>
<path d="M129.5 25.4h29.2M133.3 33v1.3M144.8 33v1.3M154.9 33v1.3h-67.3M191.8 39.4h1.2M200.7 39.4h10.1M38.1 53.3h1.3v2.6h-1.3M38.1 58.4h1.3v2.6h-1.3M39.4 54.6h1.2M39.4 59.7h1.2M111.8 55.9h3.8M111.8 53.3h3.8"/>
<path d="M111.8 58.4h3.8M111.8 50.8h3.8M135.9 48.3v2.5h20.3v-2.5M146 48.3v2.5M151.1 50.8v2.5M120.6 92.7v1.3M128.3 92.7h-15.3v1.3M128.3 88.9v7.6M160 91.4h12.7M165.1 90.2v1.2M166.4 91.4v21.6M208.3 96.5h1.2v1.3h1.3"/>
<path d="M85.1 108h2.5M113 101.6h7.6M118.1 108h3.8v1.2M119.4 101.6v6.4M128.3 106.7v6.3h1.2M158.7 106.7h3.9v7.6M165.1 114.3v-1.3h2.5v1.3M174 106.7h-3.8v7.6M58.4 138.4v-1.2h2.6v1.2M66 127h3.8M66 125.7v12.7M68.6 125.7v12.7"/>
<path d="M68.6 129.5h1.2M77.5 127h3.8M78.7 123.2v3.8M81.3 125.7v3.8h-3.8M158.7 129.5v1.3M162.6 127v2.5h-5.1M165.1 127h2.5M166.4 127v21.6M170.2 127v2.5h6.3M175.3 129.5v1.3M205.7 128.3h7.7M205.7 139.7h7.7"/>
<path d="M205.7 132.1h7.7M47 148.6h6.3M58.4 158.8v22.8h6.4M68.6 158.8v3.8h-3.8v6.3M71.1 158.8v3.8h3.8v6.3h-2.5v1.3M158.7 146.1v2.5h16.6v-2.5M167.6 148.6v1.3M205.7 154.9h7.7M44.4 170.2h14M44.4 167.6h6.4M64.8 166.4h1.2M73.7 166.4h1.2"/>
<path d="M123.2 163.8h2.5M133.3 163.8h2.6M134.6 163.8v1.3M144.8 184.2h1.2"/>
</g>
<path d="M37.5 70.5l1.2 1.2M38.7 70.5l-1.2 1.2M210.2 99.7l1.2 1.2M211.4 99.7l-1.2 1.2M210.2 102.3l1.2 1.2M211.4 102.3l-1.2 1.2" fill="none" stroke="#000084" stroke-width=".18"/>
<g fill="none" stroke="#0000c2" stroke-width=".18">
<path d="M240.9 95h.1M241 95l-.1 1.1M241 95.8h-.1M241.6 95.8l-.1 .2M252.2 94.6v1.2M252.2 95h-.4l-.2 .2 .1 .6h.5M256.8 94.6v1l.3 .2M122.2 158h.3l.1 .3-.6 .1M122.5 158.8h-.3M144 158.6l.2 .2h.4M144.6 158h-.4l-.2 .2M144.6 158v1l-.2 .2h-.3"/>
<path d="M145.2 157.6v.1M145.2 158v.8M146.4 158h-.4l-.2 .2 .1 .6h.5M134.9 177.5l.3 .9M135.2 178.4l-.3 .4M135.5 177.5l-.3 .9M151 177.1v1.1l.2 .2M159.7 177.5l-.3 .3v.3l.3 .3"/>
</g>
<g fill="#009600" stroke="#009600" stroke-width=".18">
<circle cx="144.8" cy="25.4" r=".46"/>
<circle cx="139.7" cy="25.4" r=".46"/>
<circle cx="154.9" cy="25.4" r=".46"/>
<circle cx="133.3" cy="34.3" r=".46"/>
<circle cx="133.3" cy="25.4" r=".46"/>
<circle cx="144.8" cy="34.3" r=".46"/>
<circle cx="151.1" cy="50.8" r=".46"/>
<circle cx="156.2" cy="50.8" r=".46"/>
<circle cx="146" cy="50.8" r=".46"/>
<circle cx="166.4" cy="91.4" r=".46"/>
<circle cx="165.1" cy="91.4" r=".46"/>
<circle cx="160" cy="106.7" r=".46"/>
<circle cx="166.4" cy="127" r=".46"/>
<circle cx="172.7" cy="106.7" r=".46"/>
<circle cx="175.3" cy="129.5" r=".46"/>
<circle cx="166.4" cy="113" r=".46"/>
<circle cx="158.7" cy="129.5" r=".46"/>
<circle cx="166.4" cy="148.6" r=".46"/>
<circle cx="167.6" cy="148.6" r=".46"/>
<circle cx="87.6" cy="25.4" r=".46"/>
<circle cx="87.6" cy="34.3" r=".46"/>
<circle cx="82.5" cy="25.4" r=".46"/>
<circle cx="69.8" cy="25.4" r=".46"/>
<circle cx="67.3" cy="38.1" r=".46"/>
<circle cx="69.8" cy="38.1" r=".46"/>
<circle cx="45.7" cy="167.6" r=".46"/>
<circle cx="52.1" cy="170.2" r=".46"/>
<circle cx="58.4" cy="170.2" r=".46"/>
<circle cx="50.8" cy="148.6" r=".46"/>
<circle cx="45.7" cy="170.2" r=".46"/>
<circle cx="59.7" cy="137.2" r=".46"/>
<circle cx="74.9" cy="166.4" r=".46"/>
<circle cx="64.8" cy="166.4" r=".46"/>
<circle cx="107.9" cy="25.4" r=".46"/>
<circle cx="107.9" cy="34.3" r=".46"/>
<circle cx="99.1" cy="34.3" r=".46"/>
<circle cx="128.3" cy="92.7" r=".46"/>
<circle cx="120.6" cy="92.7" r=".46"/>
<circle cx="118.1" cy="34.3" r=".46"/>
<circle cx="118.1" cy="25.4" r=".46"/>
<circle cx="47" cy="25.4" r=".46"/>
<circle cx="47" cy="34.3" r=".46"/>
<circle cx="30.5" cy="25.4" r=".46"/>
<circle cx="61" cy="34.3" r=".46"/>
<circle cx="68.6" cy="129.5" r=".46"/>
<circle cx="66" cy="127" r=".46"/>
<circle cx="81.3" cy="127" r=".46"/>
<circle cx="78.7" cy="127" r=".46"/>
<circle cx="119.4" cy="101.6" r=".46"/>
<circle cx="120.6" cy="101.6" r=".46"/>
<circle cx="39.4" cy="59.7" r=".46"/>
<circle cx="39.4" cy="54.6" r=".46"/>
<circle cx="119.4" cy="108" r=".46"/>
<circle cx="134.6" cy="163.8" r=".46"/>
</g>
<text font-size="2.8" fill="#840000" x="178" y="190.9">Title:</text>
<g font-size="2.1" fill="#840000">
<text x="178" y="184">Sheet:</text>
<text x="178" y="186.7">File:</text>
<text x="184.1" y="186.7">telepresence-bot.kicad_sch</text>
<text x="178" y="196.9">KiCad</text>
<text x="178" y="194.1">Size:</text>
<text x="184.7" y="194.1">A4</text>
<text x="185.7" y="196.9">E.D.A.</text>
<text x="193.3" y="196.9">9.0.2</text>
<text x="200" y="194.1">Date:</text>
<text x="263" y="194.3">Rev:</text>
<text x="263" y="196.9">Id:</text>
<text x="267.1" y="196.9">1/6</text>
</g>
<g font-size="1.8" fill="#840000">
<text x="35" y="11.9">1</text>
<text x="85" y="11.9">2</text>
<text x="135" y="11.9">3</text>
<text x="185" y="11.9">4</text>
<text x="235" y="11.9">5</text>
<text x="285" y="11.9">6</text>
<text x="246" y="16.4">J1</text>
<text x="10.3" y="35.9">A</text>
<text x="285.3" y="35.9">A</text>
<text x="210.8" y="54.4">15</text>
<text x="35.5" y="63.2">16 BATT_ALERT</text>
<text x="35.5" y="65.8">15 AUX_PWR_ENABLE</text>
<text x="35.5" y="68.3">14 WS281X_LED_CTRL</text>
<text x="210.8" y="69.6">17</text>
<text x="244.7" y="67.2">J2</text>
<text x="35.5" y="73.4">12 IO_DRV_ENABLE</text>
<text x="35.5" y="78.5">10 UART_RX</text>
<text x="10.3" y="85.9">B</text>
<text x="285.3" y="85.9">B</text>
<text x="36.1" y="93.7">4 GPIO1</text>
<text x="36.1" y="98.8">2 SCL</text>
<text x="95.8" y="112.8">2</text>
<text x="239.9" y="113.1">ESP32-C5</text>
<text x="10.3" y="135.9">C</text>
<text x="285.3" y="135.9">C</text>
<text x="47" y="169.8">PWR_FLAG</text>
<text x="10.3" y="185.9">D</text>
<text x="285.3" y="185.9">D</text>
<text x="35" y="199.9">1</text>
<text x="85" y="199.9">2</text>
<text x="135" y="199.9">3</text>
<text x="185" y="199.9">4</text>
<text x="235" y="199.9">5</text>
<text x="285" y="199.9">6</text>
</g>
<g font-size="1.8" fill="#006464">
<text x="197.1" y="17.4">Jumper_2_Bridged</text>
<text x="203.9" y="14.8">JP1</text>
<text x="53.8" y="22.5">LM1117DT-5.0</text>
<text x="59.6" y="19.9">U2</text>
<text x="91.9" y="22.5">LM1117DT-3.3</text>
<text x="97.7" y="19.9">U3</text>
<text x="123.8" y="18.6">FB1</text>
<text x="134.9" y="21.2">PWR_FLAG</text>
<text x="188.1" y="18.7">3v3_compute</text>
<text x="211.4" y="18.8">1</text>
<text x="213.9" y="19.9">3v3</text>
<text x="213.9" y="22.5">RST</text>
<text x="31.8" y="27.8">C1</text>
<text x="47.8" y="28">C2</text>
<text x="56.4" y="26.3">VI</text>
<text x="61.8" y="30" transform="rotate(-90 61.8 30)">GND</text>
<text x="62.9" y="26.3">VO</text>
<text x="88.4" y="28">C3</text>
<text x="94.5" y="26.3">VI</text>
<text x="99.9" y="30" transform="rotate(-90 99.9 30)">GND</text>
<text x="101" y="26.3">VO</text>
<text x="108.7" y="27.5">C4</text>
<text x="118.9" y="28">C5</text>
<text x="124.2" y="26.5">FB</text>
<text x="134.1" y="27.5">C6</text>
<text x="145.6" y="28">C7</text>
<text x="157.5" y="28.8">D1</text>
<text x="213.9" y="25">GPIO2/MTMS/LP_GPIO2/LP_UART_RTSN/LP_I2C_SDA/ADC1_CH1/FSPIQ</text>
<text x="213.9" y="27.5">GPIO3/LP_GPIO3/MTDI/LP_UART_CTSN/LP_I2C_SCL/ADC1_CH2</text>
<text x="31.5" y="32.4">100uF</text>
<text x="48.3" y="32.4">100nF</text>
<text x="70.6" y="30.1">C8</text>
<text x="70.6" y="34.9">100nF</text>
<text x="87.9" y="32.4">100uF</text>
<text x="108.7" y="32.4">100nF</text>
<text x="118.4" y="32.4">100uF</text>
<text x="134.1" y="32.4">100nF</text>
<text x="145" y="32.4">100uF</text>
<text x="157.5" y="31.3">3.6v</text>
<text x="213.9" y="30.1">GPIO0/XTAL_32K_P/LP_GPIO0/LP_UART_DTRN</text>
<text x="213.9" y="32.6">GPIO1/XTAL_32K_N/LP_GPIO1/LP_UART_DSRN/ADC1_CH0</text>
<text x="213.9" y="35.2">GPIO6/LP_GPIO6/ADC1_CH5/FSPICLK</text>
<text x="24.1" y="41.5">U16</text>
<text x="123.2" y="40.5">MountingHole_Pad_MP</text>
<text x="194.9" y="40.2">33R</text>
<text x="195.5" y="38.2">R1</text>
<text x="213.9" y="37.7">GPIO7/FSPID/SDIO_DATA1</text>
<text x="213.9" y="40.2">GPIO8/PAD_COMP0/SDIO_DATA0</text>
<text x="21.6" y="44">DBG_HDR</text>
<text x="65.3" y="44">GND</text>
<text x="97.9" y="44">J11</text>
<text x="98.8" y="46.3">DRIVER_GPIO</text>
<text x="138.4" y="44">H1</text>
<text x="145.3" y="42">MountingHole_Pad_MP</text>
<text x="148.6" y="44">H2</text>
<text x="158.8" y="44">H3</text>
<text x="213.9" y="42.8">GPIO9/PAD_COMP1/SDIO_CLK</text>
<text x="213.9" y="45.3">GPIO10/FSPICS0/SDIO_CMD</text>
<text x="213.9" y="47.9">GPIO26</text>
<text x="31" y="49.1">GND</text>
<text x="31" y="51.7">GND</text>
<text x="41.9" y="51.7">GND</text>
<text x="41.9" y="49.1">GND</text>
<text x="107.2" y="51.7">0</text>
<text x="108" y="49.1">GND</text>
<text x="111.4" y="52.7">R4</text>
<text x="135.9" y="48.9">MountingHole_Pad_MP</text>
<text x="186.1" y="49.9">Jumper_2_Bridged</text>
<text x="203.7" y="51.2">JP2</text>
<text x="213.9" y="50.4">GPIO25</text>
<text x="213.9" y="52.9">5v</text>
<text x="31.5" y="59.3">3v3</text>
<text x="32.7" y="54.2">5v</text>
<text x="32.7" y="56.7">5v</text>
<text x="107.2" y="54.2">0</text>
<text x="107.2" y="59.3">0</text>
<text x="107.2" y="56.7">0</text>
<text x="111.4" y="55.7">R5</text>
<text x="111.9" y="57.8">R6</text>
<text x="149.1" y="59.3">GND</text>
<text x="162.2" y="56.1" transform="rotate(-90 162.2 56.1)">H4</text>
<text x="202.9" y="55.5">GND</text>
<text x="213.9" y="55.5">GND</text>
<text x="213.9" y="58">NC</text>
<text x="29.2" y="64.4">GPIO5</text>
<text x="31.5" y="61.8">3v3</text>
<text x="111.2" y="61.1">R9</text>
<text x="164.2" y="64.1" transform="rotate(-90 164.2 64.1)">MountingHole_Pad_MP</text>
<text x="208.8" y="65.6">GND</text>
<text x="244.9" y="63.9">U1</text>
<text x="28" y="69.4">GPIO27</text>
<text x="28" y="72">GPIO15</text>
<text x="29.2" y="66.9">GPIO4</text>
<text x="213.9" y="70.7">G</text>
<text x="28" y="74.5">GPIO23</text>
<text x="28" y="77.1">GPIO24</text>
<text x="213.9" y="73.3">TX</text>
<text x="213.9" y="75.8">RX</text>
<text x="32.4" y="79.6">RX</text>
<text x="32.7" y="82.1">TX</text>
<text x="213.9" y="78.3">GPIO24</text>
<text x="213.9" y="80.9">GPIO23</text>
<text x="213.9" y="83.4">NC/GPIO15</text>
<text x="28" y="84.7">GPIO25</text>
<text x="28" y="87.2">GPIO26</text>
<text x="29.2" y="89.8">GPIO7</text>
<text x="205.7" y="89">R7</text>
<text x="213.9" y="86">GPIO27</text>
<text x="213.9" y="88.5">MTCK/GPIO4/LP_GPIO4/LP_UART_RXD/ADC1_CH3/FSPIHD</text>
<text x="29.2" y="92.3">GPIO6</text>
<text x="29.2" y="94.8">GPIO1</text>
<text x="113.4" y="95.6">Zen_12v</text>
<text x="163.2" y="95.3" transform="rotate(-90 163.2 95.3)">LED</text>
<text x="175.4" y="94" transform="rotate(-90 175.4 94)">LED</text>
<text x="180.6" y="95.1">R15</text>
<text x="205.1" y="91">33R</text>
<text x="213.9" y="91">MTDO/GPIO5/LP_GPIO5/LP_UART_TXD/ADC1_CH4/FSPIWP</text>
<text x="213.9" y="93.6">NC</text>
<text x="29.2" y="97.4">GPIO0</text>
<text x="29.2" y="99.9">GPIO3</text>
<text x="108.6" y="97.6">D4</text>
<text x="121.5" y="100.3" transform="rotate(-90 121.5 100.3)">100k</text>
<text x="121.9" y="98.9">R8</text>
<text x="132.1" y="101.2">Q1</text>
<text x="154.5" y="96.5" transform="rotate(-90 154.5 96.5)">1k</text>
<text x="154.9" y="96.1">R14</text>
<text x="158.9" y="100.2" transform="rotate(-90 158.9 100.2)">D10</text>
<text x="171.3" y="97.2" transform="rotate(-90 171.3 97.2)">D11</text>
<text x="179.9" y="96.5" transform="rotate(-90 179.9 96.5)">1k</text>
<text x="200.4" y="97.4">GND</text>
<text x="213.9" y="96.1">GPIO28</text>
<text x="213.9" y="98.7">G</text>
<text x="213.9" y="101.2">GPIO14/USBDP/SDIO_DATA2</text>
<text x="29.2" y="102.5">GPIO2</text>
<text x="89.5" y="107">R10</text>
<text x="97.2" y="105">SFH617A-1</text>
<text x="101.5" y="102.5">U4</text>
<text x="112.1" y="106.8">R11</text>
<text x="132.1" y="103.7">Q_PMOS_GDS</text>
<text x="140.7" y="107.5">GND</text>
<text x="150.5" y="104.4" transform="rotate(-90 150.5 104.4)">2N3904</text>
<text x="152.4" y="107.8">Q3</text>
<text x="158.9" y="104.9" transform="rotate(-90 158.9 104.9)">R64</text>
<text x="160.9" y="105.4" transform="rotate(-90 160.9 105.4)">470R</text>
<text x="173.6" y="105.4" transform="rotate(-90 173.6 105.4)">470R</text>
<text x="175.6" y="104.7" transform="rotate(-90 175.6 104.7)">R70</text>
<text x="177.3" y="107.8">Q4</text>
<text x="181.7" y="102.6" transform="rotate(-90 181.7 102.6)">2N3904</text>
<text x="185.3" y="104.9" transform="rotate(-90 185.3 104.9)">GND</text>
<text x="202.9" y="106.3">GND</text>
<text x="213.9" y="103.7">GPIO13/USBDM/SDIO_DATA3</text>
<text x="213.9" y="106.3">G</text>
<text x="76.7" y="111.4">GND</text>
<text x="88.9" y="108.8">220R</text>
<text x="112.5" y="108.8">10k</text>
<text x="123.5" y="113.4">R13</text>
<text x="213.9" y="108.8">NC</text>
<text x="74.2" y="118.2">C12</text>
<text x="93.2" y="119">GND</text>
<text x="108.5" y="119">GND</text>
<text x="122.8" y="115.1" transform="rotate(-90 122.8 115.1)">10k</text>
<text x="128.3" y="117.7">J2</text>
<text x="213.4" y="118.4">drivers</text>
<text x="71.9" y="122.5">100nF</text>
<text x="114" y="120.2">GND</text>
<text x="128.3" y="120.2">EXT_PWR_BTN</text>
<text x="172.7" y="120.2">J1</text>
<text x="172.7" y="122.8">STATUS</text>
<text x="214.8" y="125.3">DRV_EN</text>
<text x="214.8" y="121.5">PWR_EN</text>
<text x="71.8" y="127.9">10k</text>
<text x="71.8" y="130.4">10k</text>
<text x="75.5" y="129.1">R16</text>
<text x="75.5" y="131.7">R17</text>
<text x="214.8" y="129.1">IOLV_IN</text>
<text x="57.7" y="134.7">GND</text>
<text x="157.6" y="136.6" transform="rotate(-90 157.6 136.6)">R2</text>
<text x="159.6" y="137.2" transform="rotate(-90 159.6 137.2)">470R</text>
<text x="173.8" y="136.4" transform="rotate(-90 173.8 136.4)">R3</text>
<text x="176.1" y="137.2" transform="rotate(-90 176.1 137.2)">220R</text>
<text x="207.6" y="134.7">R18</text>
<text x="207.6" y="136.8">33R</text>
<text x="214.8" y="132.9">MOTOR_PWR</text>
<text x="214.8" y="136.8">SDI</text>
<text x="59.3" y="144" transform="rotate(-90 59.3 144)">A1</text>
<text x="61.8" y="144" transform="rotate(-90 61.8 144)">A0</text>
<text x="162.6" y="143.4">D2</text>
<text x="179.1" y="143.4">D3</text>
<text x="207.6" y="142.3">R19</text>
<text x="214.8" y="140.6">SDO</text>
<text x="56.4" y="149.5">VS</text>
<text x="66.9" y="145.2" transform="rotate(-90 66.9 145.2)">SDA</text>
<text x="69.4" y="145.2" transform="rotate(-90 69.4 145.2)">SCL</text>
<text x="71.6" y="149.5">GND</text>
<text x="74.5" y="146" transform="rotate(-90 74.5 146)">~{Alert}</text>
<text x="77.9" y="146.5">INA228</text>
<text x="79.9" y="144">U6</text>
<text x="82.6" y="149.5">GND</text>
<text x="162.6" y="146">LED</text>
<text x="179.1" y="146">LED</text>
<text x="207.3" y="146.4">R20</text>
<text x="207.3" y="144.4">33R</text>
<text x="207.6" y="148.2">33R</text>
<text x="214.8" y="148.2">CS</text>
<text x="214.8" y="144.4">SCK</text>
<text x="44" y="155.5">100nF</text>
<text x="46.2" y="151.2">C9</text>
<text x="59.3" y="155.7" transform="rotate(-90 59.3 155.7)">Vbus</text>
<text x="69.4" y="155.7" transform="rotate(-90 69.4 155.7)">Vin+</text>
<text x="72" y="155.7" transform="rotate(-90 72 155.7)">Vin-</text>
<text x="165.6" y="155.8">GND</text>
<text x="207.6" y="150.2">R21</text>
<text x="207.6" y="152">33R</text>
<text x="214.8" y="152">CLK</text>
<text x="214.8" y="155.8">V_IO_ISOLATED</text>
<text x="128.3" y="158.3">F2</text>
<text x="38.8" y="163.4">J4</text>
<text x="42.7" y="164.7">GND PWR_FLAG</text>
<text x="48.8" y="162.2">GND</text>
<text x="66.8" y="164.2">100nF</text>
<text x="109.7" y="162.2">IOLV_IN</text>
<text x="114.5" y="164.7">J3</text>
<text x="125.2" y="166.7">Polyfuse</text>
<text x="127" y="162.2">GND</text>
<text x="34.8" y="170">BATT</text>
<text x="63.3" y="171">R12 C10</text>
<text x="73.2" y="171.3">R30</text>
<text x="129.8" y="171">PWR_FLAG</text>
<text x="42.4" y="174.6">+BATT</text>
<text x="67.1" y="179.8" transform="rotate(-90 67.1 179.8)">3</text>
<text x="68.2" y="176" transform="rotate(-90 68.2 176)">33R</text>
<text x="72.1" y="179.8" transform="rotate(-90 72.1 179.8)">2</text>
<text x="73.3" y="176" transform="rotate(-90 73.3 176)">33R</text>
<text x="65.3" y="181.4">4</text>
<text x="67.4" y="182.5">1.5m</text>
<text x="68.2" y="184.5">R22</text>
<text x="73" y="181.4">1</text>
<text x="139.5" y="183.5">F1</text>
<text x="152.4" y="185">J5</text>
<text x="136.6" y="187">Polyfuse</text>
<text x="152.4" y="187.6">BATT_OUT</text>
<text x="144" y="192.6">GND</text>
</g>
<g font-size="1.8" fill="#0f0f0f">
<text x="207" y="23.8">SDA 3</text>
<text x="207.2" y="21.2">RST 2</text>
<text x="18.2" y="25.1">IOLV_IN</text>
<text x="158.7" y="25.1">3v3_compute</text>
<text x="204.9" y="28.9">GPIO0</text>
<text x="207.1" y="26.3">SCL 4</text>
<text x="204.9" y="31.4">GPIO1</text>
<text x="204.9" y="33.9">GPIO6</text>
<text x="82.2" y="38.1" transform="rotate(-90 82.2 38.1)">5v_compute</text>
<text x="191.4" y="39.4" transform="rotate(-90 191.4 39.4)">DRIVER_SDO</text>
<text x="199.2" y="41.6">DRIVER_SCK10</text>
<text x="204.9" y="36.5">GPIO7</text>
<text x="199.9" y="44.1">DRIVER_SDI11</text>
<text x="203.7" y="46.6">GPIO26</text>
<text x="115.6" y="53">DRIVER_SCK</text>
<text x="189.3" y="51.7">5v_compute</text>
<text x="203.7" y="49.2">GPIO25</text>
<text x="40.6" y="54.3">5v_compute</text>
<text x="40.6" y="59.3">3v3_compute</text>
<text x="115.6" y="58.1">DRIVER_CLOCK</text>
<text x="115.6" y="55.5">DRIVER_SDI</text>
<text x="197" y="77.1">IO_MP_ENABLE 20</text>
<text x="202.5" y="74.6">UART_RX19</text>
<text x="202.8" y="72">UART_TX18</text>
<text x="36.1" y="81">9 UART_TX</text>
<text x="36.1" y="83.6">8 GPIO25</text>
<text x="196.1" y="79.7">IO_DRV_ENABLE21</text>
<text x="200.5" y="82.2">DRIVER_CS22</text>
<text x="36.1" y="86.1">7 GPIO26</text>
<text x="36.1" y="88.6">6 GPIO7</text>
<text x="128.3" y="88.6">MOTOR_POWER_RAIL</text>
<text x="192.2" y="89.8">BATT_ALERT</text>
<text x="193.2" y="84.7">WS281X_LED_CTRL 23</text>
<text x="194" y="87.3">AUX_PWR_ENABLE24</text>
<text x="36.1" y="91.2">5 GPIO6</text>
<text x="153.3" y="91.4" transform="rotate(-90 153.3 91.4)">IO_MP_ENABLE</text>
<text x="164.8" y="90.2" transform="rotate(-90 164.8 90.2)">5v_compute</text>
<text x="178.7" y="91.4" transform="rotate(-90 178.7 91.4)">IO_DRV_ENABLE</text>
<text x="196.8" y="94.9">DRIVER_CLOCK27</text>
<text x="36.1" y="96.3">3 GPIO0</text>
<text x="36.1" y="101.3">1 SDA</text>
<text x="68.3" y="107.6">AUX_PWR_ENABLE</text>
<text x="129.5" y="112.7">AUX_PWR_RAIL</text>
<text x="65.7" y="125.7" transform="rotate(-90 65.7 125.7)">SDA</text>
<text x="68.2" y="125.7" transform="rotate(-90 68.2 125.7)">SCL</text>
<text x="81.3" y="125.4">3v3_compute</text>
<text x="198.6" y="124.1">IO_DRV_ENABLE</text>
<text x="199.5" y="120.3">IO_MP_ENABLE</text>
<text x="146.1" y="129.2">5v_compute</text>
<text x="176.5" y="129.2">3v3_compute</text>
<text x="186.8" y="131.7">MOTOR_POWER_RAIL</text>
<text x="198.6" y="127.9">IOLV_IN</text>
<text x="194.8" y="135.5">DRIVER_SDI</text>
<text x="73.7" y="138.1">BATT_ALERT</text>
<text x="194.1" y="139.4">DRIVER_SDO</text>
<text x="194.2" y="143.2">DRIVER_SCK</text>
<text x="34.4" y="148.2">3v3_compute</text>
<text x="195.4" y="147">DRIVER_CS</text>
<text x="191.7" y="150.8">DRIVER_CLOCK</text>
<text x="193.1" y="154.6">3v3_compute</text>
<text x="135.9" y="163.5">IOLV_IN</text>
<text x="73" y="181.4">1 MOTOR_POWER_RAIL</text>
<text x="123.4" y="183.8">AUX_PWR_RAIL</text>
</g>
<g font-size="1.8" fill="#a90000">
<text x="211.4" y="21.3">2</text>
<text x="211.4" y="23.9">3</text>
<text x="53.9" y="25.1">3</text>
<text x="66.6" y="25.1">2</text>
<text x="92" y="25.1">3</text>
<text x="104.7" y="25.1">2</text>
<text x="211.4" y="29">5</text>
<text x="211.4" y="26.4">4</text>
<text x="60.7" y="32.5" transform="rotate(-90 60.7 32.5)">1</text>
<text x="98.8" y="32.5" transform="rotate(-90 98.8 32.5)">1</text>
<text x="211.4" y="31.5">6</text>
<text x="211.4" y="34">7</text>
<text x="210.8" y="41.7">10</text>
<text x="211.4" y="36.6">8</text>
<text x="211.4" y="39.1">9</text>
<text x="210.8" y="46.7">12</text>
<text x="210.8" y="44.2">11</text>
<text x="35.5" y="48">22</text>
<text x="35.5" y="50.5">21</text>
<text x="35.5" y="53.1">20</text>
<text x="101.5" y="53.1">3</text>
<text x="101.5" y="50.5">4</text>
<text x="101.5" y="48">5</text>
<text x="210.8" y="49.3">13</text>
<text x="210.8" y="51.8">14</text>
<text x="35.5" y="55.6">19</text>
<text x="35.5" y="58.2">18</text>
<text x="101.5" y="58.2">1</text>
<text x="101.5" y="55.6">2</text>
<text x="210.8" y="56.9">16</text>
<text x="35.5" y="60.7">17</text>
<text x="35.5" y="63.2">16</text>
<text x="35.5" y="65.8">15</text>
<text x="35.5" y="70.9">13</text>
<text x="35.5" y="68.3">14</text>
<text x="35.5" y="75.9">11 IO_MP_ENABLE</text>
<text x="35.5" y="73.4">12</text>
<text x="35.5" y="75.9">11</text>
<text x="210.8" y="72.1">18</text>
<text x="210.8" y="74.7">19</text>
<text x="210.8" y="77.2">20</text>
<text x="35.5" y="78.5">10</text>
<text x="36.1" y="81">9</text>
<text x="36.1" y="83.6">8</text>
<text x="210.8" y="79.8">21</text>
<text x="210.8" y="82.3">22</text>
<text x="36.1" y="86.1">7</text>
<text x="36.1" y="88.6">6</text>
<text x="210.8" y="89.9">25</text>
<text x="210.8" y="84.8">23</text>
<text x="210.8" y="87.4">24</text>
<text x="36.1" y="91.2">5</text>
<text x="36.1" y="93.7">4</text>
<text x="210.8" y="92.5">26</text>
<text x="210.8" y="95">27</text>
<text x="36.1" y="96.3">3</text>
<text x="36.1" y="98.8">2</text>
<text x="36.1" y="101.3">1</text>
<text x="121.2" y="101.3">1</text>
<text x="128" y="98.5" transform="rotate(-90 128 98.5)">3</text>
<text x="153.4" y="101" transform="rotate(-90 153.4 101)">2</text>
<text x="178.8" y="101" transform="rotate(-90 178.8 101)">2</text>
<text x="210.8" y="97.5">28</text>
<text x="210.8" y="100.1">29</text>
<text x="95.8" y="107.7">1</text>
<text x="108.5" y="107.7">4</text>
<text x="128" y="106.1" transform="rotate(-90 128 106.1)">2</text>
<text x="149.2" y="106.4">1</text>
<text x="156.8" y="106.4">3</text>
<text x="174.6" y="106.4">3</text>
<text x="182.2" y="106.4">1</text>
<text x="210.8" y="102.6">30</text>
<text x="210.8" y="105.2">31</text>
<text x="210.8" y="107.7">32</text>
<text x="108.5" y="112.8">3</text>
<text x="123.1" y="119.1">1</text>
<text x="123.1" y="116.6">2</text>
<text x="162.3" y="116.9" transform="rotate(-90 162.3 116.9)">7</text>
<text x="164.8" y="116.9" transform="rotate(-90 164.8 116.9)">5</text>
<text x="167.4" y="116.9" transform="rotate(-90 167.4 116.9)">3</text>
<text x="169.9" y="116.9" transform="rotate(-90 169.9 116.9)">1</text>
<text x="162.3" y="125.8" transform="rotate(-90 162.3 125.8)">8</text>
<text x="164.8" y="125.8" transform="rotate(-90 164.8 125.8)">6</text>
<text x="167.4" y="125.8" transform="rotate(-90 167.4 125.8)">4</text>
<text x="169.9" y="125.8" transform="rotate(-90 169.9 125.8)">2</text>
<text x="58.2" y="140.4" transform="rotate(-90 58.2 140.4)">1</text>
<text x="60.7" y="140.4" transform="rotate(-90 60.7 140.4)">2</text>
<text x="65.8" y="140.4" transform="rotate(-90 65.8 140.4)">4</text>
<text x="68.3" y="140.4" transform="rotate(-90 68.3 140.4)">5</text>
<text x="73.4" y="140.4" transform="rotate(-90 73.4 140.4)">3</text>
<text x="53.9" y="148.3">6</text>
<text x="76.8" y="148.3">7</text>
<text x="58.2" y="158.2" transform="rotate(-90 58.2 158.2)">8</text>
<text x="68.3" y="158.8" transform="rotate(-90 68.3 158.8)">10</text>
<text x="70.9" y="158.2" transform="rotate(-90 70.9 158.2)">9</text>
<text x="120.6" y="161">1</text>
<text x="41.8" y="167.4">1</text>
<text x="120.6" y="163.6">2</text>
<text x="41.8" y="169.9">2</text>
<text x="147.2" y="183.9">2</text>
<text x="147.2" y="186.4">1</text>
</g>
<g font-size="1.8" fill="#840084">
<text x="32.7" y="30.3">50V</text>
<text x="48.9" y="30.3">50V</text>
<text x="71.8" y="32.6">10V</text>
<text x="89.3" y="30.3">10V</text>
<text x="109.9" y="30.1">10V</text>
<text x="119.8" y="30.3">10V</text>
<text x="135.3" y="30.1">10V</text>
<text x="146.5" y="30.3">10V</text>
<text x="193.1" y="36.1" transform="rotate(-90 193.1 36.1)">MISO</text>
<text x="115.6" y="50.5">DRIVER_SDO MISO</text>
<text x="72.8" y="120.8">10V</text>
<text x="44.9" y="153.8">10V</text>
</g>
<g font-size="1.8" fill="#0000c2">
<text x="221.8" y="96.1">GPIO28</text>
<text x="229.9" y="96.1">is</text>
<text x="232.7" y="96.1">strapping,</text>
<text x="243.4" y="96.1">controlled</text>
<text x="254.1" y="96.1">by</text>
<text x="257.4" y="96.1">UART</text>
<text x="111.4" y="159.1">Low</text>
<text x="116" y="159.1">voltage</text>
<text x="124.1" y="159.1">in</text>
<text x="127" y="159.1">for</text>
<text x="130.9" y="159.1">electronics/logic</text>
<text x="127.6" y="178.7">Auxiliary</text>
<text x="136.8" y="178.7">HV for</text>
<text x="144.2" y="178.7">external</text>
<text x="153" y="178.7">HV/LV</text>
<text x="160.1" y="178.7">converter</text>
</g>
<g font-size="1.8" fill="#725600">
<text x="213.4" y="158.3">File:</text>
<text x="218.6" y="158.3">drivers.kicad_sch</text>
</g>
</svg>
